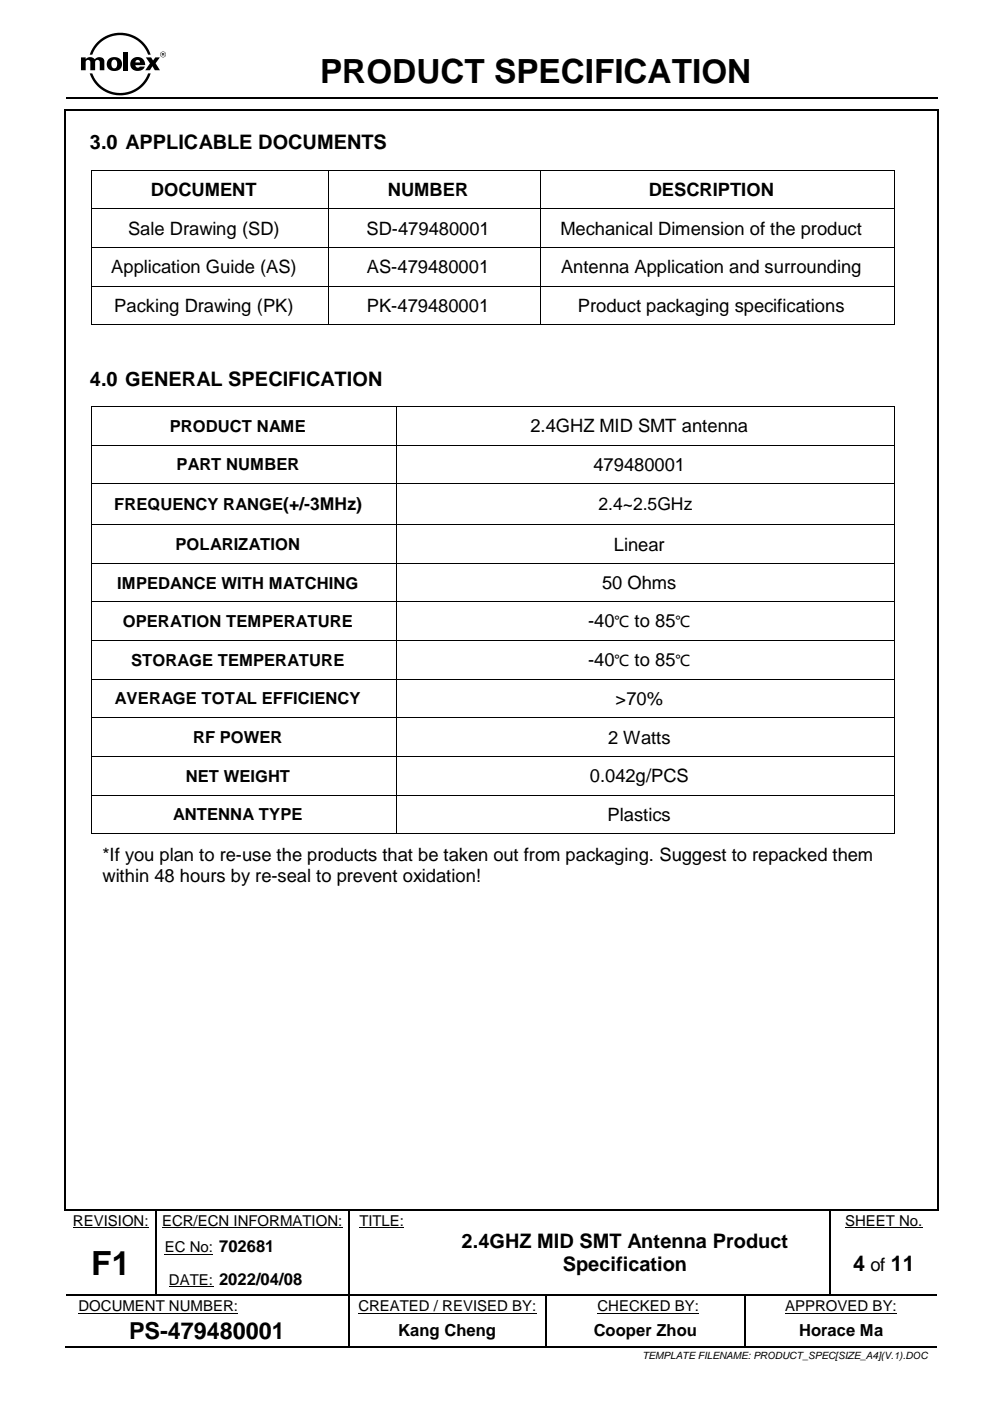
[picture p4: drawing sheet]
<svg xmlns="http://www.w3.org/2000/svg" width="210mm" height="297mm" viewBox="0 0 210 297" stroke-linecap="round" stroke-linejoin="round" font-family="sans-serif">
<path d="M13.8 23.5v232.7M14 20.9h184.7M14 23.3h184.7M198.8 23.5v232.7M14 256.4h184.7M73.9 279.2v6.1M115.8 279.2v6.1M14 285.5h59.8M74.1 285.5h41.5M115.9 285.5h41.8M158 285.5h40.7" fill="none" stroke="#000" stroke-width=".34"/>
<g fill="none" stroke="#000" stroke-width=".21">
<path d="M19.5 36.2v8M19.6 36.1h49.8M69.5 36.2v8M69.6 36.1h44.9M114.5 36.2v8M114.6 36.1h74.9M189.6 36.2v8M19.5 44.3v8M19.5 52.5v8M19.6 44.2h49.8M19.6 52.4h49.8M69.5 44.3v8"/>
<path d="M69.5 52.5v8M69.6 44.2h44.9M69.6 52.4h44.9M114.5 44.3v8M114.5 52.5v8M114.6 44.2h74.9M114.6 52.4h74.9M189.6 44.3v8M189.6 52.5v8M19.5 60.7v8M19.6 60.6h49.8M19.6 68.8h49.8"/>
<path d="M69.5 60.7v8M69.6 60.6h44.9M69.6 68.8h44.9M114.5 60.7v8M114.6 60.6h74.9M114.6 68.8h74.9M189.6 60.7v8M19.5 86.3v8M19.5 94.4v8.1M19.6 86.2h64.3M19.6 94.3h64.3M84 86.3v8"/>
<path d="M84 94.4v8.1M84.1 86.2h105.4M84.1 94.3h105.4M189.6 86.3v8M189.6 94.4v8.1M19.5 102.6v8.5M19.5 111.3v8M19.5 119.5v8M19.6 102.5h64.3M19.6 111.2h64.3M19.6 119.4h64.3M84 102.6v8.5"/>
<path d="M84 111.3v8M84 119.5v8M84.1 102.5h105.4M84.1 111.2h105.4M84.1 119.4h105.4M189.6 102.6v8.5M189.6 111.3v8M189.6 119.5v8M19.5 127.7v8M19.5 135.9v8M19.6 127.6h64.3M19.6 135.8h64.3"/>
<path d="M84 127.7v8M84 135.9v8M84.1 127.6h105.4M84.1 135.8h105.4M189.6 127.7v8M189.6 135.9v8M19.5 144v8M19.5 152.2v8.1M19.6 144h64.3M19.6 152.1h64.3M84 144v8M84 152.2v8.1"/>
<path d="M84.1 144h105.4M84.1 152.1h105.4M189.6 144v8M189.6 152.2v8.1M19.5 160.4v8M19.5 168.6v8M19.6 160.3h64.3M19.6 168.5h64.3M19.6 176.7h64.3M84 160.4v8M84 168.6v8M84.1 160.3h105.4"/>
<path d="M84.1 168.5h105.4M84.1 176.7h105.4M189.6 160.4v8M189.6 168.6v8M15.5 260.2h16M16.6 278.3h33.9M34.3 260.2h38.3M34.9 265.8h10.3M35.8 272.7h9.4M76 278.3h37.7M76.2 260.2h9.5M126.6 278.3h21.6"/>
<path d="M166.4 278.3h23.7M179.1 260.2h16.5"/>
</g>
<g fill="#000">
<path d="M17.2 12.2h1v.3a1.29 1.29 0 0 1 1.9 .1 1.16 1.16 0 0 1 2 .2v2.1h-1v-1.7a.49 .49 0 0 0-.4-.5 .49 .49 0 0 0-.5 .5v1.7h-1.1v-1.7a.49 .49 0 0 0-.4-.5 .49 .49 0 0 0-.5 .5v1.7h-1z" fill-rule="evenodd"/>
<path d="M23.9 12.8l.1-.1a.73 .73 0 0 1 .8 .3 .73 .73 0 0 1 0 .8 .65 .65 0 0 1-.7 .7 .65 .65 0 0 1-.5-1zM23 12.6a1.57 1.57 0 0 0 0 2 1.57 1.57 0 0 0 2 .3 1.53 1.53 0 0 0 .7-2.1 1.53 1.53 0 0 0-2.1-.6z" fill-rule="evenodd"/>
<path d="M20.6 8.9a6.8 6.8 0 0 1 11.3 2.7h-.5a6.3 6.3 0 0 0-5.9-4.2 6.3 6.3 0 0 0-5.9 4.2h-.6l.7-1.4z" fill-rule="evenodd"/>
<path d="M26.2 11h1v3.9h-1z" fill-rule="evenodd"/>
<path d="M28 12.6a1.56 1.56 0 0 0 0 2.1 1.56 1.56 0 0 0 2.1 .1l.6-.7h-1.1a.51 .51 0 0 1-.5 .2 .51 .51 0 0 1-.4-.5h2.1a1.62 1.62 0 0 0-1-1.6 1.62 1.62 0 0 0-1.8 .4zM28.9 12.8l.3-.1a.49 .49 0 0 1 .5 .5h-1z" fill-rule="evenodd"/>
<path d="M19 15.6h.6a6.3 6.3 0 0 0 5.9 4.1 6.3 6.3 0 0 0 5.9-4.1h.5a6.8 6.8 0 0 1-6.4 4.6 6.8 6.8 0 0 1-6.5-4.6z" fill-rule="evenodd"/>
<path d="M30.9 12.2h1.1l.4 .6 .5-.6h1l-.9 1.2 .9 1.5h-1.1l-.5-.9-.5 .9h-1l1-1.5z" fill-rule="evenodd"/>
<path d="M33.9 11.5a.65 .65 0 0 1 1.3 0 .65 .65 0 0 1-1.3 0zM34 11.5a.55 .55 0 0 0 1.1 0 .55 .55 0 0 0-1.1 0z" fill-rule="evenodd"/>
<path d="M34.4 11.3l.3 .2h-.3zM34.3 11.2v.6h.1v-.2l.5 .2-.1-.5z" fill-rule="evenodd"/>
<path d="M13.6 23.1h.4v.4h-.4z" fill-rule="evenodd"/>
<path d="M13.6 23.1h.4v.4h-.4z" fill-rule="evenodd"/>
<path d="M19.4 36h.2v.2h-.2z" fill-rule="evenodd"/>
<path d="M19.4 36h.2v.2h-.2z" fill-rule="evenodd"/>
<path d="M69.4 36h.2v.2h-.2z" fill-rule="evenodd"/>
<path d="M114.5 36h.1v.2h-.1z" fill-rule="evenodd"/>
<path d="M189.5 36h.2v.2h-.2z" fill-rule="evenodd"/>
<path d="M189.5 36h.2v.2h-.2z" fill-rule="evenodd"/>
<path d="M198.7 23.1h.3v.4h-.3z" fill-rule="evenodd"/>
<path d="M198.7 23.1h.3v.4h-.3z" fill-rule="evenodd"/>
<path d="M19.4 44.2h.2v.1h-.2z" fill-rule="evenodd"/>
<path d="M19.4 52.3h.2v.2h-.2z" fill-rule="evenodd"/>
<path d="M69.4 44.2h.2v.1h-.2z" fill-rule="evenodd"/>
<path d="M69.4 52.3h.2v.2h-.2z" fill-rule="evenodd"/>
<path d="M114.5 44.2h.1v.1h-.1z" fill-rule="evenodd"/>
<path d="M114.5 52.3h.1v.2h-.1z" fill-rule="evenodd"/>
<path d="M189.5 44.2h.2v.1h-.2z" fill-rule="evenodd"/>
<path d="M189.5 52.3h.2v.2h-.2z" fill-rule="evenodd"/>
<path d="M19.4 60.5h.2v.2h-.2z" fill-rule="evenodd"/>
<path d="M19.4 68.7h.2v.2h-.2z" fill-rule="evenodd"/>
<path d="M19.4 68.7h.2v.2h-.2z" fill-rule="evenodd"/>
<path d="M69.4 60.5h.2v.2h-.2z" fill-rule="evenodd"/>
<path d="M69.4 68.7h.2v.2h-.2z" fill-rule="evenodd"/>
<path d="M114.5 60.5h.1v.2h-.1z" fill-rule="evenodd"/>
<path d="M114.5 68.7h.1v.2h-.1z" fill-rule="evenodd"/>
<path d="M189.5 60.5h.2v.2h-.2z" fill-rule="evenodd"/>
<path d="M189.5 68.7h.2v.2h-.2z" fill-rule="evenodd"/>
<path d="M189.5 68.7h.2v.2h-.2z" fill-rule="evenodd"/>
<path d="M19.4 86.1h.2v.2h-.2z" fill-rule="evenodd"/>
<path d="M19.4 86.1h.2v.2h-.2z" fill-rule="evenodd"/>
<path d="M19.4 94.3h.2v.1h-.2z" fill-rule="evenodd"/>
<path d="M83.9 86.1h.2v.2h-.2z" fill-rule="evenodd"/>
<path d="M83.9 94.3h.2v.1h-.2z" fill-rule="evenodd"/>
<path d="M189.5 86.1h.2v.2h-.2z" fill-rule="evenodd"/>
<path d="M189.5 86.1h.2v.2h-.2z" fill-rule="evenodd"/>
<path d="M189.5 94.3h.2v.1h-.2z" fill-rule="evenodd"/>
<path d="M19.4 102.5h.2v.1h-.2z" fill-rule="evenodd"/>
<path d="M19.4 111.1h.2v.2h-.2z" fill-rule="evenodd"/>
<path d="M19.4 119.3h.2v.2h-.2z" fill-rule="evenodd"/>
<path d="M83.9 102.5h.2v.1h-.2z" fill-rule="evenodd"/>
<path d="M83.9 111.1h.2v.2h-.2z" fill-rule="evenodd"/>
<path d="M83.9 119.3h.2v.2h-.2z" fill-rule="evenodd"/>
<path d="M189.5 102.5h.2v.1h-.2z" fill-rule="evenodd"/>
<path d="M189.5 111.1h.2v.2h-.2z" fill-rule="evenodd"/>
<path d="M189.5 119.3h.2v.2h-.2z" fill-rule="evenodd"/>
<path d="M19.4 127.5h.2v.2h-.2z" fill-rule="evenodd"/>
<path d="M19.4 135.7h.2v.2h-.2z" fill-rule="evenodd"/>
<path d="M83.9 127.5h.2v.2h-.2z" fill-rule="evenodd"/>
<path d="M83.9 135.7h.2v.2h-.2z" fill-rule="evenodd"/>
<path d="M189.5 127.5h.2v.2h-.2z" fill-rule="evenodd"/>
<path d="M189.5 135.7h.2v.2h-.2z" fill-rule="evenodd"/>
<path d="M19.4 143.9h.2v.1h-.2z" fill-rule="evenodd"/>
<path d="M19.4 152h.2v.2h-.2z" fill-rule="evenodd"/>
<path d="M83.9 143.9h.2v.1h-.2z" fill-rule="evenodd"/>
<path d="M83.9 152h.2v.2h-.2z" fill-rule="evenodd"/>
<path d="M189.5 143.9h.2v.1h-.2z" fill-rule="evenodd"/>
<path d="M189.5 152h.2v.2h-.2z" fill-rule="evenodd"/>
<path d="M19.4 160.3h.2v.1h-.2z" fill-rule="evenodd"/>
<path d="M19.4 168.4h.2v.2h-.2z" fill-rule="evenodd"/>
<path d="M19.4 176.6h.2v.2h-.2z" fill-rule="evenodd"/>
<path d="M19.4 176.6h.2v.2h-.2z" fill-rule="evenodd"/>
<path d="M83.9 160.3h.2v.1h-.2z" fill-rule="evenodd"/>
<path d="M83.9 168.4h.2v.2h-.2z" fill-rule="evenodd"/>
<path d="M83.9 176.6h.2v.2h-.2z" fill-rule="evenodd"/>
<path d="M189.5 160.3h.2v.1h-.2z" fill-rule="evenodd"/>
<path d="M189.5 168.4h.2v.2h-.2z" fill-rule="evenodd"/>
<path d="M189.5 176.6h.2v.2h-.2z" fill-rule="evenodd"/>
<path d="M189.5 176.6h.2v.2h-.2z" fill-rule="evenodd"/>
<path d="M13.6 256.2h.4v.4h-.4z" fill-rule="evenodd"/>
<path d="M13.6 256.2h.4v.4h-.4z" fill-rule="evenodd"/>
<path d="M33 256.6h.2v.2h-.2z" fill-rule="evenodd"/>
<path d="M33 256.2h.3v.4h-.3z" fill-rule="evenodd"/>
<path d="M73.8 256.6h.3v.2h-.3z" fill-rule="evenodd"/>
<path d="M73.8 256.2h.3v.4h-.3z" fill-rule="evenodd"/>
<path d="M89 256.2h.3v.4h-.3z" fill-rule="evenodd"/>
<path d="M175.8 256.6h.3v.2h-.3z" fill-rule="evenodd"/>
<path d="M175.8 256.2h.3v.4h-.3z" fill-rule="evenodd"/>
<path d="M198.7 256.2h.3v.4h-.3z" fill-rule="evenodd"/>
<path d="M198.7 256.2h.3v.4h-.3z" fill-rule="evenodd"/>
<path d="M33 260.6h.2v.9h-.2z" fill-rule="evenodd"/>
<path d="M33 267.5h.2v.9h-.2z" fill-rule="evenodd"/>
<path d="M33 274.4h.2v.2h-.2z" fill-rule="evenodd"/>
<path d="M45.2 274.4h.2v.2h-.2z" fill-rule="evenodd"/>
<path d="M73.8 278.7h.3v.5h-.3z" fill-rule="evenodd"/>
<path d="M73.8 260.6h.3v.9h-.3z" fill-rule="evenodd"/>
<path d="M73.8 267.5h.3v.9h-.3z" fill-rule="evenodd"/>
<path d="M73.8 274.4h.3v.5h-.3z" fill-rule="evenodd"/>
<path d="M89 274.4h.3v.2h-.3z" fill-rule="evenodd"/>
<path d="M115.6 278.7h.3v.5h-.3z" fill-rule="evenodd"/>
<path d="M115.6 274.6h.3v.3h-.3z" fill-rule="evenodd"/>
<path d="M115.6 274.4h.3v.2h-.3z" fill-rule="evenodd"/>
<path d="M157.7 274.6h.2v.3h-.2z" fill-rule="evenodd"/>
<path d="M157.7 274.4h.2v.2h-.2z" fill-rule="evenodd"/>
<path d="M157.7 278.7h.2v.5h-.2z" fill-rule="evenodd"/>
<path d="M175.8 260.6h.3v.9h-.3z" fill-rule="evenodd"/>
<path d="M175.8 267.5h.3v.9h-.3z" fill-rule="evenodd"/>
<path d="M175.8 274.4h.3v.2h-.3z" fill-rule="evenodd"/>
<path d="M73.8 285.3h.3v.3h-.3z" fill-rule="evenodd"/>
<path d="M115.6 285.3h.3v.3h-.3z" fill-rule="evenodd"/>
<path d="M157.7 285.3h.3v.3h-.3z" fill-rule="evenodd"/>
</g>
<g fill="none" stroke="#000" stroke-width=".25">
<path d="M33.1 256.8v3.8M73.9 256.8v3.8M175.9 256.8v3.8M14 274.5h19M33.1 261.5v6M33.1 268.4v6M33.2 274.5h12M45.4 274.5h28.4M73.9 261.5v6M73.9 268.4v6M73.9 274.9v3.8M74.1 274.5h14.9"/>
<path d="M89.3 274.5h26.3M115.8 274.9v3.8M115.9 274.5h41.8M157.8 274.9v3.8M157.8 279.2v6.1M157.9 274.5h17.9M175.9 261.5v6M175.9 268.4v6M176.1 274.5h22.6"/>
</g>
<g font-size="7.1">
<text x="67.8" y="17.7">PRODUCT SPECIFICATION</text>
<text x="19.3" y="270.2">F1</text>
</g>
<text font-size="5" x="27.4" y="283.8">PS-479480001</text>
<g font-size="4.6">
<text x="180.8" y="269.3">4</text>
<text x="188.8" y="269.3">11</text>
</g>
<g font-size="4.2">
<text x="19" y="31.7">3.0 APPLICABLE DOCUMENTS</text>
<text x="19" y="81.8">4.0 GENERAL SPECIFICATION</text>
<text x="97.8" y="264.4">2.4GHZ MID SMT Antenna Product</text>
<text x="119.3" y="269.3">Specification</text>
</g>
<g font-size="3.9">
<text x="32" y="41.5">DOCUMENT</text>
<text x="82.2" y="41.5">NUMBER</text>
<text x="137.5" y="41.5">DESCRIPTION</text>
<text x="27.1" y="49.7">Sale Drawing (SD)</text>
<text x="77.7" y="49.7">SD-479480001</text>
<text x="118.8" y="49.7">Mechanical Dimension of the product</text>
<text x="23.6" y="57.9">Application Guide (AS)</text>
<text x="77.8" y="57.9">AS-479480001</text>
<text x="118.9" y="57.9">Antenna Application and surrounding</text>
<text x="24.2" y="66.1">Packing Drawing (PK)</text>
<text x="77.8" y="66.1">PK-479480001</text>
<text x="122.5" y="66.1">Product packaging specifications</text>
<text x="112.4" y="91.6">2.4GHZ MID SMT antenna</text>
<text x="125.8" y="99.8">479480001</text>
<text x="130.1" y="116.7">Linear</text>
<text x="127.6" y="124.9">50 Ohms</text>
<text x="124.7" y="132.9">-40</text>
<text x="134.5" y="132.9">to 85</text>
<text x="124.7" y="141.1">-40</text>
<text x="134.5" y="141.1">to 85</text>
<text x="130.5" y="149.4">&gt;70%</text>
<text x="128.9" y="157.6">2 Watts</text>
<text x="125" y="165.8">0.042g/PCS</text>
<text x="128.8" y="174">Plastics</text>
<text x="21.7" y="182.5">*If you plan to re-use the products that be taken out from packaging. Suggest to repacked them</text>
<text x="21.7" y="187">within 48 hours by re-seal to prevent oxidation!</text>
<text x="184.5" y="269.3">of</text>
</g>
<text font-size="3.7" x="126.9" y="108.2">2.4~2.5GHz</text>
<g font-size="3.5">
<text x="36" y="91.5">PRODUCT NAME</text>
<text x="37.4" y="99.7">PART NUMBER</text>
<text x="24.2" y="108.2">FREQUENCY RANGE(+/-3MHz)</text>
<text x="37.2" y="116.5">POLARIZATION</text>
<text x="24.9" y="124.7">IMPEDANCE WITH MATCHING</text>
<text x="26" y="132.9">OPERATION TEMPERATURE</text>
<text x="27.8" y="141.1">STORAGE TEMPERATURE</text>
<text x="24.4" y="149.3">AVERAGE TOTAL EFFICIENCY</text>
<text x="40.9" y="157.5">RF POWER</text>
<text x="39.4" y="165.6">NET WEIGHT</text>
<text x="36.7" y="173.8">ANTENNA TYPE</text>
<text x="84.4" y="283.2">Kang Cheng</text>
<text x="125.8" y="283.2">Cooper Zhou</text>
<text x="169.4" y="283.2">Horace Ma</text>
</g>
<g font-size="3.2">
<text x="130.3" y="132.9">℃</text>
<text x="143.2" y="132.9">℃</text>
<text x="130.3" y="141.1">℃</text>
<text x="143.2" y="141.1">℃</text>
<text x="15.5" y="259.8">REVISION:</text>
<text x="34.3" y="259.8">ECR/ECN INFORMATION:</text>
<text x="76.2" y="259.8">TITLE:</text>
<text x="179.1" y="259.8">SHEET No.</text>
<text x="34.9" y="265.3">EC No: 702681</text>
<text x="35.8" y="272.2">DATE: 2022/04/08</text>
<text x="16.6" y="277.8">DOCUMENT NUMBER:</text>
<text x="76" y="277.8">CREATED / REVISED BY:</text>
<text x="126.6" y="277.8">CHECKED BY:</text>
<text x="166.4" y="277.8">APPROVED BY:</text>
</g>
<text font-size="2.1" x="136.2" y="288.1">TEMPLATE FILENAME: PRODUCT_SPEC[SIZE_A4](V.1).DOC</text>
</svg>
